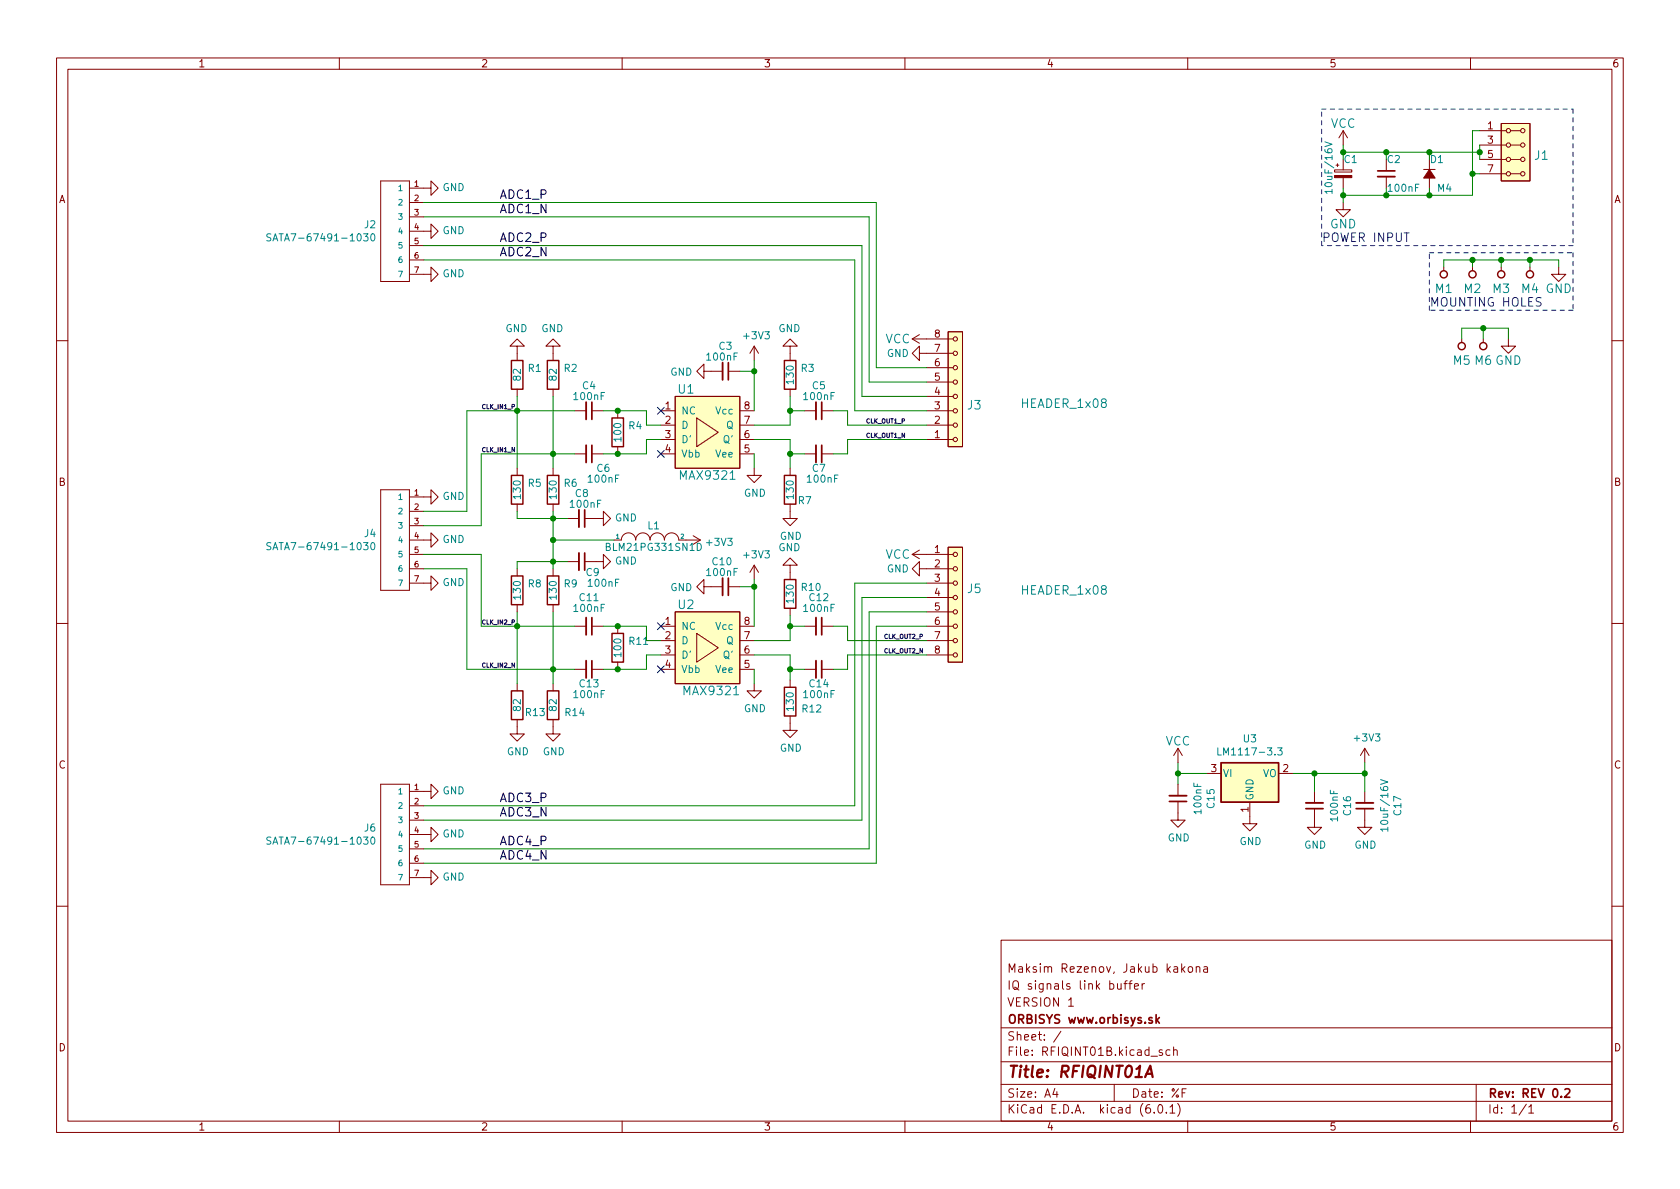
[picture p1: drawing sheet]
<svg xmlns="http://www.w3.org/2000/svg" width="297mm" height="210mm" viewBox="0 0 297 210" stroke-linecap="round" stroke-linejoin="round" font-family="sans-serif">
<g fill="none" stroke="#840000" stroke-width=".18">
<path d="M10 10.2h277v190.1h-277zM12 12.2h273v186.1h-273zM60 10.2v2M110 10.2v2M160 10.2v2M210 10.2v2M260 10.2v2M67.3 32h5.1v17.8h-5.1zM72.4 33.3h3.8v-1.3l1.3 1.3-1.3 1.2v-1.2M72.4 35.8h2.5M72.4 38.3h2.5M236 30h3v.4h-3z"/>
<path d="M236.2 29.2h.5M236.5 29v.5M237.5 35.8v1.3h1.3l-1.3 1.2-1.3-1.2h1.3M237.5 23.1l-.8 1.3M237.5 23.1v2.5M237.5 28.2v1.8M237.5 31.4v1.9M237.5 23.1l.8 1.3M245.1 28.2v1.9M245.1 31.2v2.1M251.7 30h2M252.7 28.2v1.8"/>
<path d="M252.7 31.5v1.8M261.6 30.7h4.7M261.6 28.2h4.7M261.6 25.6h4.7M261.6 23.1h4.7M265.4 21.8h5.1v10.2h-5.1zM267.1 30.7h1.8M267.1 28.2h1.8M267.1 25.6h1.8M267.1 23.1h1.8M72.4 48.5h3.8v-1.3l1.3 1.3-1.3 1.3v-1.3M72.4 40.9h3.8v-1.3l1.3 1.3-1.3 1.3v-1.3"/>
<path d="M72.4 43.4h2.5M72.4 46h2.5M161.3 59.9h7.2M161.3 59.9l1.3 .8M162.6 59.2l-1.3 .7M167.6 58.7h2.6v20.3h-2.6zM255.3 47.2v.7M258.4 59.9v.7M260.3 47.2v.7M262.3 59.9v.7M265.4 47.2v.7M266.7 59.9v1.3h1.3l-1.3 1.3-1.3-1.3h1.3"/>
<path d="M270.5 47.2v.7M275.6 47.2v1.3h1.3l-1.3 1.3-1.3-1.3h1.3M10 60.2h2M91.4 61.2h1.3l-1.3-1.3-1.2 1.3h1.2v2.5M91.4 68.8v1.3M97.8 61.2h1.3l-1.3-1.3-1.3 1.3h1.3v2.5M97.8 68.8v1.3M101.6 72.6h2M104.6 72.6h2.1M109.2 72.6v1.3M109.2 79v1.3M116.8 72.6h2.6"/>
<path d="M116.8 75.2h2.6M116.8 77.7h2.6M119.4 70.1h11.4v12.7h-11.4zM123.2 73.9l3.8 2.5-3.8 2.6zM124.5 65.7v-1.3l-1.3 1.3 1.3 1.2v-1.2h3.3M128.8 65.7h2M130.8 72.6h2.5M130.8 75.2h2.5M130.8 77.7h2.5M133.3 61.2l-.7 1.3M133.3 61.2v2.5M133.3 61.2l.8 1.3"/>
<path d="M139.7 61.2h1.3l-1.3-1.3-1.3 1.3h1.3v2.5M139.7 68.8v1.3M142.2 72.6h2.1M145.3 72.6h2M162.6 62.5v-1.3l-1.3 1.3 1.3 1.2v-1.2h5.9M163.8 65h4.7M163.8 67.6h4.7M163.8 70.1h4.7M163.8 72.6h4.7M163.8 75.2h4.7M163.8 77.7h4.7M285 60.2h2"/>
<path d="M67.3 86.6h5.1v17.8h-5.1zM72.4 87.9h3.8v-1.3l1.3 1.3-1.3 1.2v-1.2M72.4 95.5h3.8v-1.3l1.3 1.3-1.3 1.3v-1.3M72.4 90.4h2.5M72.4 93h2.5M72.4 98h2.5M91.4 82.8v1.3M91.4 89.1v1.3M97.8 82.8v1.3M97.8 89.1v1.3M100.3 91.7h2.1M100.3 99.3h2.1"/>
<path d="M101.6 80.3h2M103.4 91.7h3.3v-1.3l1.2 1.3-1.2 1.3v-1.3M103.4 99.3h3.3v-1.3l1.2 1.3-1.2 1.3v-1.3M104.6 80.3h2.1M109.9 95.5a1.27 1.27 0 0 1 1.2-1.3 1.27 1.27 0 0 1 1.3 1.3 1.27 1.27 0 0 1 1.3-1.3 1.27 1.27 0 0 1 1.2 1.3 1.27 1.27 0 0 1 1.3-1.3 1.27 1.27 0 0 1 1.3 1.3 1.27 1.27 0 0 1 1.2-1.3 1.27 1.27 0 0 1 1.3 1.3M116.8 80.3h2.6M122.6 94.7l1.2 .8M130.8 80.3h2.5M133.3 82.8v1.3h1.3l-1.3 1.2-1.2-1.2h1.2M133.3 99.9v2.6M133.3 99.9l-.7 1.3M133.3 99.9l.8 1.3"/>
<path d="M139.7 99.9h1.3l-1.3-1.2-1.3 1.2h1.3v2.6M139.7 89.1v2.6h1.3l-1.3 1.3-1.3-1.3h1.3M139.7 82.8v1.3M142.2 80.3h2.1M145.3 80.3h2M161.3 98h7.2M161.3 98l1.3 .8M162.6 97.3l-1.3 .7M167.6 96.8h2.6v20.3h-2.6zM10 110.2h2M72.4 103.1h3.8v-1.3l1.3 1.3-1.3 1.3v-1.3M72.4 100.6h2.5"/>
<path d="M91.4 100.6v1.2M91.4 106.9v1.3M97.8 100.6v1.2M97.8 106.9v1.3M101.6 118.4h2M101.6 110.7h2M104.6 118.4h2.1M104.6 110.7h2.1M109.2 110.7v1.3M109.2 117.1v1.3M116.8 118.4h2.6M116.8 115.8h2.6"/>
<path d="M116.8 113.3h2.6M116.8 110.7h2.6M119.4 108.2h11.4v12.7h-11.4zM123.2 112l3.8 2.5-3.8 2.6zM124.5 103.8v-1.3l-1.3 1.3 1.3 1.2v-1.2h3.3M128.8 103.8h2M130.8 118.4h2.5M130.8 115.8h2.5M130.8 113.3h2.5M130.8 110.7h2.5M139.7 107.6v1.2M142.2 118.4h2.1"/>
<path d="M142.2 110.7h2.1M145.3 118.4h2M145.3 110.7h2M162.6 100.6v-1.3l-1.3 1.3 1.3 1.2v-1.2h5.9M163.8 103.1h4.7M163.8 115.8h4.7M163.8 113.3h4.7M163.8 110.7h4.7M163.8 108.2h4.7M163.8 105.7h4.7M285 110.2h2M67.3 138.7h5.1v17.8h-5.1z"/>
<path d="M72.4 139.9h3.8v-1.2l1.3 1.2-1.3 1.3v-1.3M91.4 127.2v2.6h1.3l-1.3 1.3-1.2-1.3h1.2M91.4 120.9v1.3M97.8 127.2v2.6h1.3l-1.3 1.3-1.3-1.3h1.3M97.8 120.9v1.3M133.3 120.9v1.3h1.3l-1.3 1.2-1.2-1.2h1.2M139.7 126.6v2.6h1.3l-1.3 1.2-1.3-1.2h1.3M139.7 120.3v1.2M208.3 132.3v2.6M208.3 138.7v2M208.3 132.3l-.8 1.3M208.3 132.3l.7 1.3"/>
<path d="M213.4 136.8h2.5M226.1 136.8h2.5M232.4 139.9v2.1M241.3 132.3v2.6M241.3 139.9v2.1M241.3 132.3l-.8 1.3M241.3 132.3l.8 1.3M72.4 155.2h3.8v-1.3l1.3 1.3-1.3 1.3v-1.3M72.4 147.6h3.8v-1.3l1.3 1.3-1.3 1.2v-1.2M72.4 142.5h2.5M72.4 145h2.5M72.4 150.1h2.5"/>
<path d="M72.4 152.6h2.5M208.3 141.7v3.3h1.2l-1.2 1.3-1.3-1.3h1.3M221 141.9v3.8h1.2l-1.2 1.2-1.3-1.2h1.3M232.4 143v3.3h1.3l-1.3 1.3-1.3-1.3h1.3M241.3 143v3.3h1.3l-1.3 1.3-1.3-1.3h1.3M10 160.2h2M177 166.3h108v32h-108zM188.9 177.9h.9M197.6 173.9v1h.4l.2-.1M198.2 173.9v1M198.7 173.9h.6M199.3 173.4l-.4 .2v1.3"/>
<path d="M199.6 173.9h.5M200.1 173.4l-.3 .2v1.3M200.6 174.4l.7-.1-.1-.3-.4-.1-.2 .2v.8h.6M201.9 173.9v1M202.4 173.9l-.3 .1-.2 .2M208.9 170.4v1.5M209.1 171.4l.4 .5M209.5 170.9l-.6 .6M210.2 171l.4-.1 .3 .3v.4l-.3 .3h-.4l-.1-.3v-.4zM211.5 171.1l.2-.2 .4 .1v.9M211.5 170.9v1M212.9 171h.5l.1 .9"/>
<path d="M213.5 171.3l-.5 .1a.29 .29 0 0 0-.2 .2 .29 .29 0 0 0 .2 .3h.5M285 160.2h2M60 198.3v2M110 198.3v2M160 198.3v2M177 194.8h108M177 191.8h108M177 187.8h108M177 181.8h108M186.5 192.5l-.4 1h1M186.9 193v1M187.6 182.4l-1.3 1.9"/>
<path d="M197 191.8v3M204.1 196.7v.1M204.9 195.4l.2-.1a.81 .81 0 0 1 .6 .7 .81 .81 0 0 1-.3 .8h-.2a.81 .81 0 0 1-.6-.6 .81 .81 0 0 1 .3-.8zM205.5 185.7l-.4-.1-.2 .2 .1 .3 .5 .1v.4h-.6M206.2 196.7v.1M206.9 195.8l.4-.5v1.5M206.9 185.7l-.5-.1-.3 .3v.4l.2 .3h.6M206.9 196.8h.8M207.5 185.8l.2-.2 .4 .1v.9M207.5 185.1v1.5M208.2 195.1a1.72 1.72 0 0 1 0 2.3M209 193.2h.5"/>
<path d="M209.7 192.5h-.7v1.5M210 198.3v2M260 198.3v2M261 191.8v6.5M269.9 195.3l-1.3 1.9M270.3 195.8l.4-.5v1.5M270.3 196.8h.9"/>
<circle cx="266.7" cy="23.1" r=".38"/>
<circle cx="266.7" cy="25.6" r=".38"/>
<circle cx="266.7" cy="28.2" r=".38"/>
<circle cx="266.7" cy="30.7" r=".38"/>
<circle cx="269.2" cy="25.6" r=".38"/>
<circle cx="269.2" cy="30.7" r=".38"/>
<circle cx="269.2" cy="28.2" r=".38"/>
<circle cx="269.2" cy="23.1" r=".38"/>
<circle cx="168.9" cy="59.9" r=".38"/>
<circle cx="168.9" cy="72.6" r=".38"/>
<circle cx="168.9" cy="77.7" r=".38"/>
<circle cx="168.9" cy="67.6" r=".38"/>
<circle cx="168.9" cy="62.5" r=".38"/>
<circle cx="168.9" cy="65" r=".38"/>
<circle cx="168.9" cy="70.1" r=".38"/>
<circle cx="168.9" cy="75.2" r=".38"/>
<circle cx="168.9" cy="98" r=".38"/>
<circle cx="168.9" cy="113.3" r=".38"/>
<circle cx="168.9" cy="115.8" r=".38"/>
<circle cx="168.9" cy="105.7" r=".38"/>
<circle cx="168.9" cy="103.1" r=".38"/>
<circle cx="168.9" cy="100.6" r=".38"/>
<circle cx="168.9" cy="110.7" r=".38"/>
<circle cx="168.9" cy="108.2" r=".38"/>
</g>
<g fill="none" stroke="#840000" stroke-width=".3">
<path d="M243.6 30.2h3M104.6 71.1v3.1M104.6 78.7v3.1M128.8 64.1v3.1M145.3 71.1v3.1M145.3 78.7v3.1M103.4 90.2v3M103.4 97.8v3M104.6 109.2v3.1M104.6 116.8v3.1M128.8 102.2v3.1M145.3 109.2v3.1"/>
<path d="M145.3 116.8v3.1M206.8 141.7h3M230.9 143h3M239.8 143h3M205 179.9l-.6 .6M204.6 180.4l.4 .5M276.7 192.7l.6-.2 .2 .2 .1 .3-1 1h1"/>
</g>
<path d="M202.5 190.5l.9-2 .4 2M202.7 189.9h1" fill="none" stroke="#840000" stroke-width=".4"/>
<g fill="none" stroke="#008484" stroke-width=".18">
<path d="M234.3 25.1l1.2 .4-1.2 .4M235.5 33.9h-1.2l.3 .3M235.5 33.5v.7M47.9 41.4l-.5-.1-.2 .3 .1 .3 .5 .2v.4l-.1 .1-.5-.1M48.3 42.6l.4-1.3 .4 1.3M64.3 41.3h.8l-.5 .5 .4 .1v.6l-.2 .1-.5-.1M65.7 41.5l.2-.2a.68 .68 0 0 1 .4 .7 .68 .68 0 0 1-.4 .6l-.2-.1-.1-.4zM47.9 96l-.5-.1-.2 .3 .1 .3 .5 .2v.4l-.1 .1h-.5M48.3 97.2l.4-1.3 .4 1.3M64.3 95.9h.8l-.5 .5 .4 .2v.5l-.2 .1-.5-.1M65.7 96l.2-.1a.68 .68 0 0 1 .4 .7 .68 .68 0 0 1-.4 .6 .84 .84 0 0 1-.2-1.2zM123.3 96.1a.64 .64 0 0 1 .7 .6 .64 .64 0 0 1-.7 .6z"/>
<path d="M215.3 132.2v1.3h.6M225.9 132.2h.8l-.4 .5 .3 .1v.6l-.1 .1-.6-.1M244.1 137.9l1.3 .4-1.3 .4M47.9 148.1l-.5-.1-.2 .3 .1 .3 .5 .2v.4l-.1 .1-.5-.1M48.3 149.3l.4-1.3 .4 1.3M64.3 148h.8l-.5 .5 .4 .1v.6l-.2 .1-.5-.1M65.7 148.1l.2-.1a.68 .68 0 0 1 .4 .7 .68 .68 0 0 1-.4 .6 .84 .84 0 0 1-.2-1.2zM245.4 146.6h-1.3l.4 .4M245.4 146.3v.7"/>
</g>
<g fill="#ffffc2" stroke="#ffffc2" stroke-width=".18">
<path d="M167.6 58.7h2.6v20.3h-2.6z"/>
<path d="M119.4 70.1h11.4v12.7h-11.4z"/>
<path d="M167.6 96.8h2.6v20.3h-2.6z"/>
<path d="M265.4 21.8h5.1v10.2h-5.1z"/>
<path d="M119.4 108.2h11.4v12.7h-11.4z"/>
<path d="M215.9 134.9h10.2v7h-10.2z"/>
</g>
<g fill="none" stroke="#840000" stroke-width=".33">
<path d="M243.6 31.2h3M103.6 71.1v3.1M103.6 78.7v3.1M127.8 64.1v3.1M144.3 71.1v3.1M144.3 78.7v3.1M102.4 90.2v3M102.4 97.8v3M103.6 109.2v3.1M103.6 116.8v3.1M127.8 102.2v3.1M144.3 109.2v3.1"/>
<path d="M144.3 116.8v3.1M206.8 140.7h3M230.9 142h3M239.8 142h3"/>
</g>
<g fill="none" stroke="#840000" stroke-width=".25">
<path d="M90.4 63.7h2.1v5.1h-2.1zM96.8 63.7h2v5.1h-2zM108.2 73.9h2v5.1h-2zM138.7 63.7h2v5.1h-2zM90.4 84.1h2.1v5h-2.1zM96.8 84.1h2v5h-2zM138.7 84.1h2v5h-2zM90.4 101.8h2.1v5.1h-2.1zM96.8 101.8h2v5.1h-2zM108.2 112h2v5.1h-2zM138.7 102.5h2v5.1h-2zM90.4 122.2h2.1v5h-2.1z"/>
<path d="M96.8 122.2h2v5h-2zM138.7 121.5h2v5.1h-2zM215.9 134.9h10.2v7h-10.2z"/>
<circle cx="255.3" cy="48.5" r=".63"/>
<circle cx="260.3" cy="48.5" r=".63"/>
<circle cx="265.4" cy="48.5" r=".63"/>
<circle cx="270.5" cy="48.5" r=".63"/>
<circle cx="258.4" cy="61.2" r=".63"/>
<circle cx="262.3" cy="61.2" r=".63"/>
</g>
<g fill="#840000" stroke="#840000" stroke-width=".18">
<path d="M252.7 30l1 1.5h-2z"/>
<path d="M236 31h3v.4h-3z"/>
</g>
<path d="M233.7 19.3h44.4M278.1 19.3v24.1M233.7 43.4v-24.1M252.7 44.7h25.4M252.7 54.9v-10.2M278.1 44.7v10.2M278.1 54.9h-25.4M278.1 43.4h-44.4" fill="none" stroke="#0000c2" stroke-width=".18" stroke-dasharray=".8 .8"/>
<g fill="none" stroke="#008400" stroke-width=".18">
<path d="M74.9 38.3h78.8v29.3h10.1M74.9 35.8h80v29.2h8.9M237.5 25.6v1.3h24.1M237.5 33.3v2.5M245.1 33.3v1.2M252.7 26.9v1.3M252.7 33.3v1.2M260.3 30.7h1.3M261.6 23.1h-1.3v11.4h-22.8M261.6 25.6v2.6M74.9 43.4h77.5v26.7h11.4M74.9 46h76.2v26.6h12.7"/>
<path d="M255.3 47.2v-1.2h20.3v1.2M258.4 59.9v-1.9h8.3v1.9M260.3 46v1.2M262.3 58v1.9M265.4 46v1.2M270.5 46v1.2M91.4 70.1v12.7M97.8 70.1v12.7M101.6 72.6h-19.1v17.8h-7.6M106.7 72.6h7.6v2.6h2.5M116.8 77.7h-2.5v2.6h-7.6M130.8 65.7h2.5"/>
<path d="M133.3 77.7h6.4v5.1M133.3 63.7v8.9M139.7 70.1v5.1h-6.4M139.7 72.6h2.5M147.3 72.6h2.6v2.6h13.9M163.8 77.7h-13.9v2.6h-2.6M74.9 98h10.2v12.7h16.5M91.4 90.4v1.3h8.9M97.8 90.4v10.2M97.8 95.5h10.8M100.3 99.3h-8.9v1.3M101.6 80.3h-16.5v12.7h-10.2"/>
<path d="M133.3 80.3v2.5M139.7 80.3h2.5M74.9 100.6h7.6v17.8h19.1M91.4 108.2v12.7M97.8 108.2v12.7M106.7 110.7h7.6v2.6h2.5M116.8 115.8h-2.5v2.6h-7.6M130.8 103.8h2.5M133.3 115.8h6.4v4.5M133.3 102.5v8.2M133.3 118.4v2.5M139.7 108.8v4.5h-6.4"/>
<path d="M139.7 118.4h2.5M139.7 110.7h2.5M147.3 110.7h2.6v2.6h13.9M163.8 105.7h-11.4v39.3h-77.5M163.8 108.2h-10.1v41.9h-78.8M163.8 115.8h-13.9v2.6h-2.6M163.8 103.1h-12.7v39.4h-76.2M163.8 110.7h-8.9v41.9h-80M208.3 136.8h5.1M208.3 134.9v3.8M228.6 136.8h12.7M232.4 136.8v3.1"/>
<path d="M241.3 134.9v5"/>
</g>
<path d="M116.2 79.6l1.2 1.3M116.2 72l1.2 1.2M117.4 79.6l-1.2 1.3M117.4 72l-1.2 1.2M116.2 117.7l1.2 1.3M116.2 110.1l1.2 1.2M117.4 117.7l-1.2 1.3M117.4 110.1l-1.2 1.2" fill="none" stroke="#000084" stroke-width=".18"/>
<g fill="#008400" stroke="#008400" stroke-width=".18">
<circle cx="97.8" cy="80.3" r=".46"/>
<circle cx="97.8" cy="91.7" r=".46"/>
<circle cx="97.8" cy="95.5" r=".46"/>
<circle cx="97.8" cy="99.3" r=".46"/>
<circle cx="109.2" cy="80.3" r=".46"/>
<circle cx="139.7" cy="110.7" r=".46"/>
<circle cx="133.3" cy="103.8" r=".46"/>
<circle cx="91.4" cy="110.7" r=".46"/>
<circle cx="91.4" cy="72.6" r=".46"/>
<circle cx="109.2" cy="72.6" r=".46"/>
<circle cx="139.7" cy="80.3" r=".46"/>
<circle cx="109.2" cy="118.4" r=".46"/>
<circle cx="97.8" cy="118.4" r=".46"/>
<circle cx="109.2" cy="110.7" r=".46"/>
<circle cx="262.3" cy="58" r=".46"/>
<circle cx="241.3" cy="136.8" r=".46"/>
<circle cx="232.4" cy="136.8" r=".46"/>
<circle cx="260.3" cy="30.7" r=".46"/>
<circle cx="252.7" cy="34.5" r=".46"/>
<circle cx="260.3" cy="46" r=".46"/>
<circle cx="133.3" cy="65.7" r=".46"/>
<circle cx="139.7" cy="118.4" r=".46"/>
<circle cx="139.7" cy="72.6" r=".46"/>
<circle cx="208.3" cy="136.8" r=".46"/>
<circle cx="270.5" cy="46" r=".46"/>
<circle cx="265.4" cy="46" r=".46"/>
<circle cx="237.5" cy="26.9" r=".46"/>
<circle cx="261.6" cy="26.9" r=".46"/>
<circle cx="252.7" cy="26.9" r=".46"/>
<circle cx="245.1" cy="34.5" r=".46"/>
<circle cx="237.5" cy="34.5" r=".46"/>
<circle cx="245.1" cy="26.9" r=".46"/>
</g>
<text font-size="2.8" fill="#840000" x="178" y="190.6">Title: RFIQINT01A</text>
<g font-size="2.1" fill="#008484">
<text x="235.2" y="22.6">VCC</text>
<text x="271.4" y="28.3">J1</text>
<text x="235.1" y="40.4">GND</text>
<text x="253.8" y="51.8">M1</text>
<text x="258.9" y="51.8">M2</text>
<text x="264" y="51.8">M3</text>
<text x="269" y="51.8">M4 GND</text>
<text x="156.5" y="60.7">VCC</text>
<text x="257" y="64.5">M5 M6 GND</text>
<text x="119.9" y="69.6">U1</text>
<text x="171.1" y="72.4">J3</text>
<text x="180.7" y="72.1">HEADER_1x08</text>
<text x="120.4" y="84.8">MAX9321</text>
<text x="156.5" y="98.8">VCC</text>
<text x="119.9" y="107.7">U2</text>
<text x="171.1" y="104.9">J5</text>
<text x="180.7" y="105.2">HEADER_1x08</text>
<text x="121" y="122.9">MAX9321</text>
<text x="206" y="131.8">VCC</text>
</g>
<g font-size="2.1">
<text x="88.3" y="35.2">ADC1_P</text>
<text x="88.3" y="37.7">ADC1_N</text>
<text x="88.3" y="45.3">ADC2_N</text>
<text x="88.3" y="42.8">ADC2_P</text>
<text x="88.3" y="141.8">ADC3_P</text>
<text x="88.3" y="144.4">ADC3_N</text>
<text x="88.3" y="149.5">ADC4_P</text>
<text x="88.3" y="152">ADC4_N</text>
</g>
<g font-size="2.1" fill="#0000c2">
<text x="233.7" y="42.8">POWER INPUT</text>
<text x="252.7" y="54.2">MOUNTING HOLES</text>
</g>
<g font-size="2.1" fill="#840000">
<text x="178" y="172">Maksim Rezenov, Jakub kakona</text>
<text x="178" y="178">VERSION 1</text>
<text x="178" y="175">IQ signals link buffer</text>
<text x="178" y="184">Sheet: /</text>
<text x="178" y="181">ORBISYS www.orbisys.sk</text>
<text x="178" y="186.7">File: RFIQINT01B.kicad_sch</text>
<text x="178" y="196.9">KiCad E.D.A. kicad (6.0.1)</text>
<text x="178" y="194.1">Size: A4</text>
<text x="200" y="194.1">Date: %F</text>
<text x="263" y="194.1">Rev: REV 0.2</text>
<text x="263" y="196.9">Id: 1/1</text>
</g>
<g font-size="1.8" fill="#840000">
<text x="35" y="11.9">1</text>
<text x="85" y="11.9">2</text>
<text x="135" y="11.9">3</text>
<text x="185" y="11.9">4</text>
<text x="235" y="11.9">5</text>
<text x="285" y="11.9">6</text>
<text x="263" y="22.9">1</text>
<text x="263" y="25.4">3</text>
<text x="263" y="27.9">5</text>
<text x="10.3" y="35.9">A</text>
<text x="263" y="30.5">7</text>
<text x="285.3" y="35.9">A</text>
<text x="165.2" y="59.7">8</text>
<text x="165.2" y="64.8">6</text>
<text x="165.2" y="62.2">7</text>
<text x="165.2" y="69.8">4</text>
<text x="165.2" y="67.3">5</text>
<text x="117.6" y="72.4">1</text>
<text x="117.6" y="74.9">2</text>
<text x="117.6" y="77.5">3</text>
<text x="131.6" y="77.5">6</text>
<text x="131.6" y="74.9">7</text>
<text x="131.6" y="72.4">8</text>
<text x="165.2" y="77.5">1</text>
<text x="165.2" y="74.9">2</text>
<text x="165.2" y="72.4">3</text>
<text x="117.6" y="80">4</text>
<text x="131.6" y="80">5</text>
<text x="10.3" y="85.9">B</text>
<text x="285.3" y="85.9">B</text>
<text x="165.2" y="97.8">1</text>
<text x="165.2" y="100.3">2</text>
<text x="165.2" y="102.9">3</text>
<text x="165.2" y="105.4">4</text>
<text x="165.2" y="107.9">5</text>
<text x="117.6" y="110.5">1</text>
<text x="117.6" y="113">2</text>
<text x="131.6" y="113">7</text>
<text x="131.6" y="110.5">8</text>
<text x="165.2" y="110.5">6</text>
<text x="165.2" y="113">7</text>
<text x="117.6" y="115.6">3</text>
<text x="117.6" y="118.1">4</text>
<text x="131.6" y="118.1">5</text>
<text x="131.6" y="115.6">6</text>
<text x="165.2" y="115.6">8</text>
<text x="10.3" y="135.9">C</text>
<text x="214.1" y="136.5">3</text>
<text x="226.8" y="136.5">2</text>
<text x="285.3" y="135.9">C</text>
<text x="220.7" y="143.6" transform="rotate(-90 220.7 143.6)">1</text>
<text x="10.3" y="185.9">D</text>
<text x="285.3" y="185.9">D</text>
<text x="35" y="199.9">1</text>
<text x="85" y="199.9">2</text>
<text x="135" y="199.9">3</text>
<text x="185" y="199.9">4</text>
<text x="235" y="199.9">5</text>
<text x="285" y="199.9">6</text>
</g>
<g font-size="1.8" fill="#008400">
<text x="237.7" y="28.8">C1</text>
<text x="245.3" y="28.8">C2</text>
</g>
<g font-size="1.8" fill="#008484">
<text x="252.9" y="28.8">D1</text>
<text x="78.2" y="33.8">GND</text>
<text x="235.6" y="33.6" transform="rotate(-90 235.6 33.6)">10uF/16V</text>
<text x="245.6" y="33.9">100nF</text>
<text x="254.2" y="33.9">M4</text>
<text x="64.4" y="40.4">J2</text>
<text x="78.2" y="41.4">GND</text>
<text x="48.8" y="42.7">SATA7-67491-1030</text>
<text x="78.2" y="49">GND</text>
<text x="89.3" y="58.7">GND</text>
<text x="95.7" y="58.7">GND</text>
<text x="131.6" y="60">+3V3</text>
<text x="137.6" y="58.7">GND</text>
<text x="93.4" y="65.8">R1</text>
<text x="99.8" y="65.8">R2</text>
<text x="125.1" y="63.7">100nF</text>
<text x="127.1" y="61.8">C3</text>
<text x="141.7" y="65.8">R3</text>
<text x="156.8" y="63.1">GND</text>
<text x="92.1" y="67.3" transform="rotate(-90 92.1 67.3)">82</text>
<text x="98.4" y="67.3" transform="rotate(-90 98.4 67.3)">82</text>
<text x="101.6" y="70.7">100nF</text>
<text x="103" y="68.8">C4</text>
<text x="118.5" y="66.4">GND</text>
<text x="140.3" y="67.8" transform="rotate(-90 140.3 67.8)">130</text>
<text x="142.2" y="70.7">100nF</text>
<text x="143.6" y="68.8">C5</text>
<text x="109.9" y="77.9" transform="rotate(-90 109.9 77.9)">100</text>
<text x="111.2" y="75.9">R4</text>
<text x="120.4" y="73.3">NC</text>
<text x="120.4" y="75.8">D</text>
<text x="126.6" y="73.3">Vcc</text>
<text x="128.4" y="75.8">Q</text>
<text x="105.5" y="83.4">C6</text>
<text x="120.4" y="78.4">D'</text>
<text x="120.4" y="80.9">Vbb</text>
<text x="126.6" y="80.9">Vee</text>
<text x="128" y="78.4">Q'</text>
<text x="143.6" y="83.4">C7</text>
<text x="78.2" y="88.4">GND</text>
<text x="92.1" y="88.1" transform="rotate(-90 92.1 88.1)">130</text>
<text x="93.4" y="86.1">R5</text>
<text x="98.4" y="88.1" transform="rotate(-90 98.4 88.1)">130</text>
<text x="99.8" y="86.1">R6</text>
<text x="100.9" y="89.8">100nF</text>
<text x="101.7" y="87.9">C8</text>
<text x="104.1" y="85.3">100nF</text>
<text x="131.5" y="87.8">GND</text>
<text x="140.3" y="88.1" transform="rotate(-90 140.3 88.1)">130</text>
<text x="141.2" y="89.1">R7</text>
<text x="142.9" y="85.3">100nF</text>
<text x="64.4" y="95">J4</text>
<text x="108.7" y="92.2">GND</text>
<text x="114.5" y="93.6">L1</text>
<text x="137.9" y="95.4">GND</text>
<text x="48.8" y="97.3">SATA7-67491-1030</text>
<text x="78.2" y="96">GND</text>
<text x="103.6" y="101.8">C9</text>
<text x="107.6" y="97.4">BLM21PG331SN1D</text>
<text x="108.7" y="99.8">GND</text>
<text x="125.1" y="96.5">+3V3</text>
<text x="125.1" y="101.8">100nF</text>
<text x="126" y="99.9">C10</text>
<text x="131.6" y="98.7">+3V3</text>
<text x="137.6" y="97.5">GND</text>
<text x="156.8" y="101.2">GND</text>
<text x="78.2" y="103.6">GND</text>
<text x="92.1" y="105.9" transform="rotate(-90 92.1 105.9)">130</text>
<text x="93.4" y="103.9">R8</text>
<text x="98.4" y="105.9" transform="rotate(-90 98.4 105.9)">130</text>
<text x="99.8" y="103.9">R9</text>
<text x="102.5" y="106.3">C11</text>
<text x="104.1" y="103.8">100nF</text>
<text x="118.5" y="104.5">GND</text>
<text x="140.3" y="106.5" transform="rotate(-90 140.3 106.5)">130</text>
<text x="141.8" y="104.5">R10</text>
<text x="143.2" y="106.3">C12</text>
<text x="101.6" y="108.2">100nF</text>
<text x="120.4" y="111.4">NC</text>
<text x="120.4" y="113.9">D</text>
<text x="126.6" y="111.4">Vcc</text>
<text x="128.4" y="113.9">Q</text>
<text x="142.2" y="108.2">100nF</text>
<text x="109.9" y="116" transform="rotate(-90 109.9 116)">100</text>
<text x="111.3" y="114">R11</text>
<text x="120.4" y="116.5">D'</text>
<text x="120.4" y="119">Vbb</text>
<text x="126.6" y="119">Vee</text>
<text x="128" y="116.5">Q'</text>
<text x="92.1" y="125.7" transform="rotate(-90 92.1 125.7)">82</text>
<text x="98.4" y="125.7" transform="rotate(-90 98.4 125.7)">82</text>
<text x="101.6" y="123.4">100nF</text>
<text x="102.5" y="121.5">C13</text>
<text x="131.5" y="125.9">GND</text>
<text x="140.3" y="125.6" transform="rotate(-90 140.3 125.6)">130</text>
<text x="141.9" y="126">R12</text>
<text x="142.2" y="123.4">100nF</text>
<text x="143.2" y="121.5">C14</text>
<text x="93" y="126.6">R13</text>
<text x="100" y="126.6">R14</text>
<text x="219.8" y="131.3">U3</text>
<text x="239.6" y="131.1">+3V3</text>
<text x="89.6" y="133.5">GND</text>
<text x="96" y="133.5">GND</text>
<text x="137.9" y="132.9">GND</text>
<text x="216.2" y="137.4">VI</text>
<text x="216.2" y="133.6">LM1117-3.3</text>
<text x="223.3" y="137.4">VO</text>
<text x="78.2" y="140.5">GND</text>
<text x="212.4" y="143.8" transform="rotate(-90 212.4 143.8)">100nF</text>
<text x="214.7" y="142.8" transform="rotate(-90 214.7 142.8)">C15</text>
<text x="221.6" y="141.6" transform="rotate(-90 221.6 141.6)">GND</text>
<text x="48.8" y="149.3">SATA7-67491-1030</text>
<text x="64.4" y="147">J6</text>
<text x="78.2" y="148.1">GND</text>
<text x="206.4" y="148.8">GND</text>
<text x="219.1" y="149.4">GND</text>
<text x="236.6" y="145" transform="rotate(-90 236.6 145)">100nF</text>
<text x="238.9" y="144.1" transform="rotate(-90 238.9 144.1)">C16</text>
<text x="245.4" y="146.4" transform="rotate(-90 245.4 146.4)">10uF/16V</text>
<text x="247.8" y="144.1" transform="rotate(-90 247.8 144.1)">C17</text>
<text x="78.2" y="155.7">GND</text>
<text x="230.6" y="150.1">GND</text>
<text x="239.5" y="150.1">GND</text>
</g>
<g font-size="1.4" fill="#008484">
<text x="70.6" y="33.8">1</text>
<text x="70.6" y="36.3">2</text>
<text x="70.6" y="38.9">3</text>
<text x="70.6" y="41.4">4</text>
<text x="70.6" y="43.9">5</text>
<text x="70.6" y="46.5">6</text>
<text x="70.6" y="49">7</text>
<text x="70.6" y="88.4">1</text>
<text x="70.6" y="90.9">2</text>
<text x="70.6" y="93.5">3</text>
<text x="70.6" y="96">4</text>
<text x="70.6" y="98.5">5</text>
<text x="70.6" y="101.1">6</text>
<text x="70.6" y="103.6">7</text>
<text x="70.6" y="140.5">1</text>
<text x="70.6" y="143">2</text>
<text x="70.6" y="145.5">3</text>
<text x="70.6" y="148.1">4</text>
<text x="70.6" y="150.6">5</text>
<text x="70.6" y="153.2">6</text>
<text x="70.6" y="155.7">7</text>
</g>
<g font-size="1.4" fill="#840000">
<text x="73.3" y="33">1</text>
<text x="73.3" y="35.6">2</text>
<text x="73.3" y="38.1">3</text>
<text x="73.3" y="40.6">4</text>
<text x="73.3" y="43.2">5</text>
<text x="73.3" y="45.7">6</text>
<text x="73.3" y="48.3">7</text>
<text x="73.3" y="87.6">1</text>
<text x="73.3" y="90.2">2</text>
<text x="73.3" y="92.7">3</text>
<text x="73.3" y="95.2">4</text>
<text x="73.3" y="97.8">5</text>
<text x="73.3" y="100.3">6</text>
<text x="73.3" y="102.9">7</text>
<text x="73.3" y="139.7">1</text>
<text x="73.3" y="142.2">2</text>
<text x="73.3" y="144.8">3</text>
<text x="73.3" y="147.3">4</text>
<text x="73.3" y="149.9">5</text>
<text x="73.3" y="152.4">6</text>
<text x="73.3" y="154.9">7</text>
</g>
<g font-size="1.1">
<text x="85.1" y="72.3">CLK_IN1_P</text>
<text x="153" y="77.4">CLK_OUT1_N</text>
<text x="153" y="74.9">CLK_OUT1_P</text>
<text x="85.1" y="79.9">CLK_IN1_N</text>
<text x="85.1" y="110.4">CLK_IN2_P</text>
<text x="156.2" y="113">CLK_OUT2_P</text>
<text x="85.1" y="118">CLK_IN2_N</text>
<text x="156.2" y="115.5">CLK_OUT2_N</text>
</g>
<g font-size="1.1" fill="#008484">
<text x="108.9" y="95.2">1</text>
<text x="120.4" y="95.2">2</text>
</g>
</svg>
